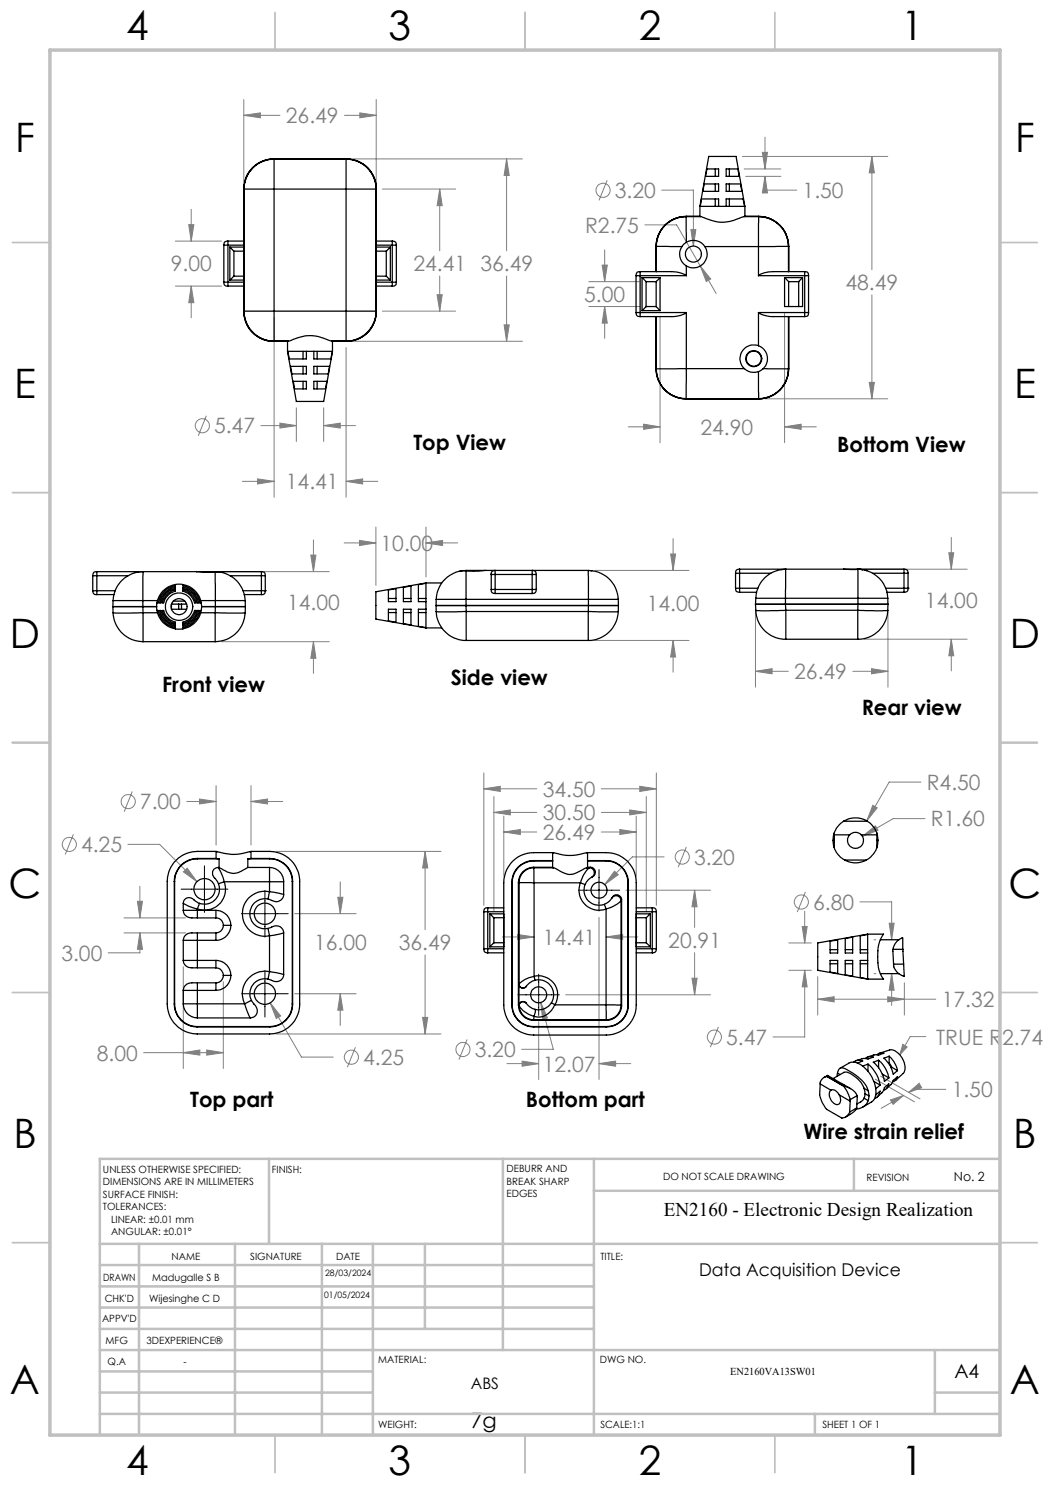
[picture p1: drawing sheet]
<svg xmlns="http://www.w3.org/2000/svg" width="210mm" height="297mm" viewBox="0 0 210 297" stroke-linecap="round" stroke-linejoin="round" font-family="sans-serif">
<g fill="none" stroke="#808080" stroke-width=".2">
<path d="M48.8 19.9v16.6M75.2 19.9v16.6M48.8 23.1h7.2M48.8 23.1l3.3-.5v1zM68.9 23.1h6.3M70.5 31.8h34M72 22.6l3.2 .5-3.2 .5zM76.5 37.8h14.6M87.9 37.8v12.4M87.9 37.8l.5 3.3h-1zM101.3 31.8v18.4M101.3 31.8l.5 3.3h-1z"/>
<path d="M121.4 36.1l-1.6 4M132.3 38h6.4v11.2M148.5 31.3h29.1M148.8 33.8h7.4M149.1 35.3h7.1M152.5 30.5h1l-.5 3.3zM153 35.3v2.7h6.3M153 27.4v6.4M153 35.3l.5 3.3h-1zM174.4 31.3v22.6M174.4 31.3l.5 3.3h-1.1zM35.1 48.2h9.2"/>
<path d="M35.1 57.2h9.2M37.7 44.9h1.1l-.6 3.3zM38.2 41.9v6.3M38.2 57.2v6.4M38.2 57.2l.6 3.3h-1.1zM87.4 58.9h1l-.5 3.3zM87.9 55.2v7M101.3 55.2v13.1M117.8 56.3h10.2M120.4 53h1.1l-.6 3.3zM120.9 50v6.3M129 45h6.3l7.9 13.7"/>
<path d="M138.2 45.9h1l-.5 3.3zM140.1 53.2l2 2.6-.8 .5zM174.4 59v20.8M54.8 63.5v35.9M69.2 69.5v29.9M70.5 68.3h34M76.5 62.2h14.6M100.8 65h1l-.5 3.3zM117.8 61.3h10.2M120.9 61.3v6.4M120.9 61.3l.6 3.3h-1.1zM132 63.4v25.1"/>
<path d="M153 79.8h24.6M156.9 62.6v25.9M173.8 76.5h1.1l-.5 3.3zM41.3 83.1l-1.6 4.1M48.5 96.3h6.3M51.5 95.8l3.3 .5-3.3 .5zM52.2 85.1h7.1M56 84.6l3.3 .5-3.3 .5zM59.3 81.6v6.7M64.7 81.6v6.7M64.7 85.1h6.4M64.7 85.1l3.4-.5v1z"/>
<path d="M69.2 96.3h6.4M69.2 96.3l3.3-.5v1zM125.7 85.4h6.3M128.7 84.8l3.3 .6-3.3 .5zM156.9 85.4h6.4M156.9 85.4l3.3-.6v1.1zM40.6 114.3h25.3M62.2 111h1l-.5 3.3zM62.7 108v6.3M68.8 108.6h6.4M71.9 108.1l3.3 .5-3.3 .5zM75.2 105.4v11.7"/>
<path d="M85.2 105.4v10M85.2 108.6h6.3M85.2 108.6l3.3-.5v1zM118.9 114.1h18.9M134.1 110.8h1l-.5 3.3zM134.6 107.7v6.4M170 113.8h23.4M189.8 110.6h.9l-.4 3.2zM190.3 107.5v6.3M44.3 128.3h21.6M62.7 128.3v6.4M62.7 128.3l.5 3.4h-1z"/>
<path d="M118.9 128.1h18.9M134.6 128.1v6.3M134.6 128.1l.5 3.3h-1zM151.1 122.1v15.3M151.1 134.3h6.6M151.1 134.3l3.3-.6v1.1zM170.6 134.3h7M172.8 127.8h20.6M174.3 133.7l3.3 .6-3.3 .5zM177.6 122.1v15.3M190.3 127.8v6.4M190.3 127.8l.4 3.4h-.9z"/>
<path d="M26.5 158.3l-1.7 4M39.9 159.8l3.3 .5-3.3 .5zM43.2 157.1v11.9M50.2 157.1v11.9M96.8 154.6v26.5M96.8 157.8h10.6M96.8 157.8l3.2-.5v1zM98.8 159.3v23M120.3 157.8h11M128 157.3l3.3 .5-3.3 .5zM129.3 159.3v23M131.3 154.6v26.5"/>
<path d="M184.2 156.4h-6.4l-4.4 7.8M14.7 166.9l-1.6 4M25.6 168.9h6.3l7.5 7.5M28 177.2v6.4M37.4 160.3h5.8M37.4 173.6l2 2.8-2.7-2zM50.2 160.3h6.4M50.2 160.3l3.3-.5v1zM55.2 170.3h33M67.6 179.5h1l-.5 3.2zM68.1 176.4v6.3M85 170.3v15.6"/>
<path d="M85 170.3l.5 3.3h-1zM98.8 162.5h8.6M98.8 162.5l3.3-.5v1zM100.8 163.2v12.1M100.8 166.4h6.6M100.8 166.4l3.3-.5v1zM120.3 162.5h9M120.3 166.4h6.9M122.9 174.2l.7 .7-2.7 2zM124 165.9l3.2 .5-3.2 .5zM125.2 178h16.9M125.9 162l3.4 .5-3.4 .5z"/>
<path d="M127.2 163.2v12.1M132.8 171.4h-6.3l-5.6 5.5M137.3 169.4l-1.7 4M138.9 178v7.5M138.9 178l.5 3.4h-1zM161.1 178.4l-1.6 4M172.5 167.3l2.6-2.1 .5 .8zM174.6 161.1l.8 .5-2 2.6zM185 163.7h-6.4l-6.1 3.6M24.8 183.6h12.3M24.8 186.6h12.3M27.5 180.3h1l-.5 3.3z"/>
<path d="M28 186.6v4h-6.4M28 186.6l.5 3.3h-1zM36.7 193.4v20.3M44.7 196.4v17.3M58.9 182.7h12.3M58.9 198.8h12.3M68.1 198.8v6.3M68.1 198.8l.5 3.2h-1zM85 191v15.8M100.5 187.4h6.3M103.5 186.9l3.3 .5-3.3 .5zM113.1 199h29"/>
<path d="M119.8 183.5v32.4M121.2 187.4h6.4M121.2 187.4l3.3-.5v1zM138.4 195.6h1l-.5 3.4zM138.9 190.5v8.5M157.8 188.6h4.5M157.8 194.1h4.5M160.4 185.3h1l-.5 3.3zM160.9 194.1v13.3h-6.3M160.9 182.2v6.4M160.9 194.1l.5 3.3h-1zM163.5 199.8l3.3-.4v1z"/>
<path d="M163.5 195.3v7.7M163.5 199.8h23.6M172 180.4h6.3v7.6M174.8 188h.4M174.8 194.7h.4M177.6 199.4l3.3 .4-3.3 .6zM177.8 184.6h1l-.5 3.4zM178.3 194.7v6.4M178.3 194.7l.5 3.3h-1zM180.9 196.6v6.4M28.7 210.5h16M36.7 210.5l3.3-.5v1z"/>
<path d="M41.3 210l3.4 .5-3.4 .5zM54 200.6l6.3 10.8h6.3M54 200.6l2.1 2.6-.9 .5zM55.2 206.8h33M71.1 209.4l-1.6 4.1M84.5 203.5h1l-.5 3.3zM93.4 207.9l-1.6 4M101.4 212.7h6.3M104.4 212.2l3.3 .5-3.3 .6zM107.7 204.4v11.5M108.2 200.5l2.5 9.4h-6.4M108.2 200.5l1.3 3.1-1 .2z"/>
<path d="M119.8 212.7h6.4M119.8 212.7l3.3-.5v1.1zM143.7 205.4l-1.6 4M175 215.8l7.9 4.6M176.1 215.2l7.9 4.6M178.1 220l2.6-.9-2.1 1.8zM180.6 208.9l.8 .5-1.4 1.6zM180.7 219.1l-4.5 2.6M181.8 218.5l2-1.8 .5 .9zM185.2 207.3h-3.2l-2 3.7M189.2 217.9h-6.4l-1 .6"/>
<circle cx="120.6" cy="38.1" r="1.41"/>
<circle cx="40.5" cy="85.2" r="1.42"/>
<circle cx="13.9" cy="168.9" r="1.41"/>
<circle cx="25.6" cy="160.3" r="1.42"/>
<circle cx="136.5" cy="171.4" r="1.41"/>
<circle cx="160.3" cy="180.4" r="1.42"/>
<circle cx="70.3" cy="211.4" r="1.42"/>
<circle cx="92.6" cy="209.9" r="1.42"/>
<circle cx="142.9" cy="207.4" r="1.42"/>
</g>
<path d="M36.2 177.8h9.4M40.9 173.2v9.3M53 178.1v9.3M115.7 178h8.2M119.8 173.9v8.3M48.3 182.7h9.3M48.3 198.8h9.3M53 194.1v9.3M103.6 199h8.3M107.7 194.8v8.3" fill="none" stroke="#000" stroke-width=".2"/>
<g fill="none" stroke="#c0c0c0" stroke-width=".35">
<path d="M55 2.5v7.5M105 2.5v7.5M155 2.5v7.5M2.5 48.5h7.5M200 48.5h7.5M2.5 98.5h7.5M200 98.5h7.5M2.5 148.5h7.5M200 148.5h7.5M2.5 198.5h7.5M200 198.5h7.5M2.5 248.5h7.5"/>
<path d="M200 248.5h7.5M55 287v7.5M105 287v7.5M155 287v7.5"/>
</g>
<g fill="none" stroke="#c0c0c0" stroke-width=".5">
<path d="M53.8 231.8v17M100.6 231.8v38.2M118.8 231.8v55.2M118.8 238.2h81.2M170.8 231.8v6.4M200 231.8h-180v55.2M20 248.8h180M20 257.3h98.8M20 253h98.8M27.8 248.8v38.2M47 248.8v38.2M64.4 248.8v38.2"/>
<path d="M74.6 248.8v38.2M85 248.8v17M20 265.8h98.8M20 261.5h98.8M20 278.5h54.6M20 274.3h54.6M20 270h180M187 278.5h13M187 270v12.8M20 282.8h180M163 282.8v4.2"/>
</g>
<path d="M10 10h190v277h-190z" fill="none" stroke="#c0c0c0" stroke-width=".7"/>
<path d="M101.3 31.8l.5 3.3h-1zM100.8 65h1l-.5 3.3zM48.8 23.1l3.3-.5v1zM72 22.6l3.2 .5-3.2 .5zM37.7 44.9h1.1l-.6 3.3zM38.2 57.2l.6 3.3h-1.1zM87.9 37.8l.5 3.3h-1zM87.4 58.9h1l-.5 3.3zM51.5 95.8l3.3 .5-3.3 .5zM69.2 96.3l3.3-.5v1zM56 84.6l3.3 .5-3.3 .5zM64.7 85.1l3.4-.5v1zM138.2 45.9l.5 3.3 .5-3.3zM140.1 53.2l1.2 3.1 .8-.5zM174.4 31.3l.5 3.3h-1.1zM173.8 76.5h1.1l-.5 3.3zM128.7 84.8l3.3 .6-3.3 .5zM156.9 85.4l3.3-.6v1.1zM152.5 30.5h1l-.5 3.3zM153 35.3l.5 3.3h-1zM120.4 53h1.1l-.6 3.3zM120.9 61.3l.6 3.3h-1.1zM37.4 173.6l-.7 .8 2.7 2zM54 200.6l1.2 3.1 .9-.5zM27.5 180.3h1l-.5 3.3zM28 186.6l.5 3.3h-1zM36.7 210.5l3.3-.5v1zM41.3 210l3.4 .5-3.4 .5zM39.9 159.8l3.3 .5-3.3 .5zM50.2 160.3l3.3-.5v1zM85 170.3l.5 3.3h-1zM84.5 203.5h1l-.5 3.3zM67.6 179.5h1l-.5 3.2zM68.1 198.8l.5 3.2h-1zM62.2 111h1l-.5 3.3zM62.7 128.3l.5 3.4h-1zM134.1 110.8h1l-.5 3.3zM134.6 128.1l.5 3.3h-1zM71.9 108.1l3.3 .5-3.3 .5zM85.2 108.6l3.3-.5v1zM151.1 134.3l3.3-.6v1.1zM174.3 133.7l3.3 .6-3.3 .5zM189.8 110.6h.9l-.4 3.2zM190.3 127.8l.4 3.4h-.9zM96.8 157.8l3.2-.5v1zM128 157.3l3.3 .5-3.3 .5zM98.8 162.5l3.3-.5v1zM125.9 162l3.4 .5-3.4 .5zM100.8 166.4l3.3-.5v1zM124 165.9l3.2 .5-3.2 .5zM108.2 200.5l.3 3.3 1-.2zM122.9 174.2l-2 2.7 2.7-2zM103.5 186.9l3.3 .5-3.3 .5zM121.2 187.4l3.3-.5v1zM138.9 178l.5 3.4h-1zM138.4 195.6h1l-.5 3.4zM104.4 212.2l3.3 .5-3.3 .6zM119.8 212.7l3.3-.5v1.1zM177.8 184.6h1l-.5 3.4zM178.3 194.7l.5 3.3h-1zM160.4 185.3h1l-.5 3.3zM160.9 194.1l.5 3.3h-1zM163.5 199.8l3.3-.4v1zM177.6 199.4l3.3 .4-3.3 .6zM174.6 161.1l-1.2 3.1 2-2.6zM172.5 167.3l3.1-1.3-.5-.8zM180.6 208.9l-.6 2.1 1.4-1.6zM181.8 218.5l2-1.8 .5 .9zM178.1 220l2.6-.9-2.1 1.8z" fill="#808080"/>
<g fill="none" stroke="#000" stroke-width=".25">
<path d="M48.8 37.8v24.5M48.8 37.8h.1M48.8 37.8h6M48.8 37.8v24.4M54.8 31.8a6 6 0 0 0-6 6M54.8 31.8h14.5M54.8 31.8h.1M54.8 31.8v6M54.8 37.8h14.4M54.8 37.8v24.4M69.2 37.8h6M69.2 31.8v6"/>
<path d="M69.2 31.8a6 6 0 0 1 6 6M69.2 37.8v24.4M69.3 31.8a6 6 0 0 1 5.9 6M69.3 31.8h-.1M75.2 37.8v24.4M75.2 37.8v24.5M75.2 37.8h.1M140.8 36.8h2.9v1.5h-3.1zM141.4 33.8h2.3v1.5h-2.6zM143.1 33.8v1.5M143.1 36.8v1.5M143.1 39.8v1.5"/>
<path d="M145.2 36.8h2.9l.3 1.5h-3.2zM145.2 33.8h2.4l.2 1.5h-2.6zM145.9 33.8v1.5M145.9 36.8v1.5M145.9 39.8v1.5M44.8 56.4h.8M44.8 49h.8M44.8 56.4l.1 .6 .7 .2M44.8 49v7.4M45.6 56.4v.8M45.6 48.2v.8M45.6 48.2l-.7 .2-.1 .6"/>
<path d="M45.6 57.2h3.2M45.6 49v7.4M45.6 48.2h3.2M45.6 56.4h3.2M45.6 49h3.2M46 49.4l.8 .8M46 56h2.8M46 49.4v6.6M46 49.4h2.8M46.8 55.2l-.8 .8M46.8 55.2h2M46.8 50.2v5"/>
<path d="M46.8 50.2h2M75.2 57.2h3.3M75.2 48.2h3.3M75.2 56h2.9M75.2 55.2h2.1M75.2 49.4h2.9M75.2 50.2h2.1M75.2 56.4h3.3M75.2 49h3.3M77.3 55.2l.8 .8M77.3 50.2v5M78.1 49.4l-.8 .8"/>
<path d="M78.1 49.4v6.6M78.5 56.4h.8M78.5 49h.8M78.5 56.4v.8M78.5 48.2v.8M78.5 48.2l.6 .2 .2 .6M78.5 49v7.4M79.3 56.4l-.2 .6-.6 .2M79.3 49v7.4M127.2 55.1h.8M127.2 55.1v7.4M128 54.3h6.3a4.9 4.9 0 0 1 3 .8"/>
<path d="M128 54.3l-.6 .2-.2 .6M128 54.3v.8M128 55.1h9.3M128 55.1v7.4M128.4 55.5l.8 .8M128.4 55.5h3.6M128.4 55.5v6.6M129.2 56.3h2M129.2 56.3v5M131.2 49.3v5M131.2 56.3v5M131.2 49.3h.1"/>
<path d="M131.3 49.3h5.1M132 55.5l-.8 .8M132 55.5v6.6M136.4 49.3a2.77 2.77 0 0 0 .9 3.9M137.2 43.3l.1 5.2M137.2 43.3a6 6 0 0 0-5.9 6M137.2 43.3a6 6 0 0 0-6 6M137.2 43.3h.1M137.2 43.3h2.9M137.3 48.5a2.76 2.76 0 0 1 3.7 .8M137.3 48.5l-.9 .8M137.3 53.2v1.9"/>
<path d="M140 41.3v2h.1M140 41.3h.1M140 41.3l1.7-10h5.5l1.8 10M140.1 41.3h3.6M140.1 41.3l.2-1.5h3.4v1.5M140.1 43.3l.4 .2a8.1 8.1 0 0 0 7.7 0l.6-.2M141 49.3a2.75 2.75 0 0 1-.3 3.4 2.75 2.75 0 0 1-3.4 .5M141 49.3h10.7M143.7 41.3h1.5M145.2 41.3h3.7M145.2 41.3v-1.5h3.4l.3 1.5M148.8 43.3h2.9"/>
<path d="M148.9 41.3h.1M149 41.3v2h-.2M151.7 55.1h9.2M151.7 49.3v5.8M151.7 43.3v6M151.7 43.3a6 6 0 0 1 6 6M151.7 43.3h.1M156.9 55.5l.8 .8M156.9 55.5h3.6M156.9 55.5v5.8h3.6v-5.8M157.7 49.3h-6M157.7 49.3h.1"/>
<path d="M157.7 49.3v5M157.7 56.3h2M157.7 56.3v5M159.7 56.3v5M160.5 55.5l-.8 .8M160.9 55.1h.8M160.9 54.3v.8M160.9 54.3h-6.2a4.7 4.7 0 0 0-3 .8M160.9 54.3l.6 .2 .2 .6M160.9 55.1v7.4M161.7 55.1v7.4M48.8 62.3a6 6 0 0 0 6 6"/>
<path d="M48.8 62.2a6 6 0 0 0 6 6M48.8 62.2h6M48.8 62.2v.1M54.8 68.3h2.7M54.8 62.2v6M54.8 62.2h14.4M54.8 68.2v.1M54.8 68.2h2.9M57.5 70.3h.1M57.5 70.3l1.8 10h5.4l1.8-10M57.5 68.3v2M57.6 70.3l.3 1.5h3.4v-1.5"/>
<path d="M57.6 70.3h3.7M57.7 68.2l-.2 .1M57.7 68.2h.2a8.5 8.5 0 0 1 8.3 0h.2M58.1 73.3h3.2v1.5h-2.9zM58.7 76.3h2.6v1.5h-2.4zM60.6 70.3v1.5M60.6 73.3v1.5M60.6 76.3v1.5M61.3 70.3h1.5M62.8 70.3v1.5h3.4l.3-1.5M62.8 76.3h2.6l-.3 1.5h-2.3zM62.8 73.3h3.1l-.2 1.5h-2.9z"/>
<path d="M62.8 70.3h3.7M63.4 70.3v1.5M63.4 73.3v1.5M63.4 76.3v1.5M66.4 68.2l.1 .1M66.4 68.2h2.8M66.5 70.3h.1M66.5 68.3v2M66.5 68.3h2.8M69.2 62.2v6M69.2 62.2h6M69.2 68.2l.1 .1"/>
<path d="M75.2 62.2a6 6 0 0 1-6 6M75.2 62.2v.1M75.2 62.3a6 6 0 0 1-5.9 6M75.2 62.3a5.9 5.9 0 0 1-5.9 6M127.2 62.5h.8M127.2 62.5l.2 .6 .6 .2M128 62.5v.8M128 62.5h9.3M128.4 62.1h3.6M129.2 61.3l-.8 .8M129.2 61.3h2M131.2 61.3l.8 .8"/>
<path d="M131.2 73.8a6 6 0 0 0 6 6M131.2 63.3v10.5M131.2 73.8h.1M131.3 73.8a5.9 5.9 0 0 0 5.9 5.9M137.2 79.7v.1M137.2 79.7h14.5M137.2 79.8h14.5M137.3 62.5l-.4 .3a5.6 5.6 0 0 1-2.6 .5h-6.3M137.3 73.7l-6 .1M137.3 73.7l-.1 6M137.3 62.5v11.2M137.3 73.7h11.6"/>
<path d="M148.9 73.7a2.69 2.69 0 0 0 2.8 .6M151.7 62.5v.1a5.3 5.3 0 0 0 3 .7h6.2M151.7 69.1a2.77 2.77 0 0 1 .9 4.6M151.7 69.1a2.75 2.75 0 0 0-3.3 1.2 2.75 2.75 0 0 0 .5 3.4M151.7 74.3v5.4M151.7 62.5h9.2M151.7 62.5v6.6M151.7 79.7v.1M152.6 73.7l5.1 .1M152.6 73.7l-.9 .6M157.7 73.8a6 6 0 0 1-6 5.9M157.7 73.8h.1"/>
<path d="M157.7 63.3v10.5M157.7 73.8a6 6 0 0 1-6 6M160.9 62.5v.8M160.9 62.5h.8M161.7 62.5l-.1 .5-.2 .2-.5 .1M18.6 118.1h.8M18.6 115.1h.8M18.6 118.1l.1 .6 .7 .2M18.6 115.1v3M19.4 114.3v.8M19.4 118.1v.8M19.4 114.3l-.7 .2-.1 .6"/>
<path d="M19.4 114.3h19.9M19.4 115.1v3M19.4 115.1h6.2M19.4 118.1h3.6M19.4 118.9h3.4M33.2 118.4l1.4-.9 .5-.1v.3a3.7 3.7 0 0 0-2.9 2.9h-.3l.3-.8zM33.4 118.9l1.3-.8 .4-.1v.2a3.2 3.2 0 0 0-2.4 2.4h-.2l.2-.8zM35.1 116.9h1.5M35.1 116.9v.3a4.3 4.3 0 0 0-3.5 3.4h-.2M35.1 116.9a4.4 4.4 0 0 0-3.7 3.7M36.6 116.9v.3a4.3 4.3 0 0 1 3.4 3.4h.3M36.6 117.4a4.1 4.1 0 0 1 3.1 3.2h-.3a3.6 3.6 0 0 0-2.8-2.9z"/>
<path d="M36.6 118a3.7 3.7 0 0 1 2.6 2.6h-.3a3.2 3.2 0 0 0-2.3-2.4zM36.6 116.9a4.5 4.5 0 0 1 3.7 3.7M39.3 114.3l1.9 .2 1.8-.1M39.3 114.3h3.7M43 114.4l.1 5.7M43 114.4h.9M43 114.3l.9 .1M43 114.3h9.3M43.9 114.4a6 6 0 0 1 5.1 5.7M44 114.4l.3 .1M46 115.1h6.3M48.6 118.1h3.7"/>
<path d="M48.9 118.9h3.4M52.3 115.1h.8M52.3 118.1v.8M52.3 114.3l.6 .2 .2 .6M52.3 114.3v.8M52.3 118.1h.8M52.3 115.1v3M53.1 118.1h.1M53.1 115.1l-.1 3.5-.4 .3h-.3M77.7 118l1.5-.3v2.6h-1.5zM77.7 119.7h1.5M80.7 117.5l1.5-.3v3.1h-1.5z"/>
<path d="M80.7 119.7h1.5M83.7 119.7h1.5M85.2 116.6v.1M85.2 116.7v3.6M85.2 116.7l-1.5 .2v3.4h1.5M85.2 116.6l-10 1.8v5.4l10 1.8M85.2 116.6h3.1M87.2 119.9h6M87.2 119.9v1.2M92.4 114.2a5.9 5.9 0 0 0-5.2 5.7M92.4 114.2h.8M92.4 114.2h-.4"/>
<path d="M93.2 119.9v1.2M93.2 119.9h24.5M93.2 114.2v5.7M97.1 114.1l-2.4 .2-1.5-.1M97.1 114.1l-4.7 .1M97.1 114.1h20.6M98.2 114.9h.1M98.2 117.9h.8M98.2 114.8a.54 .54 0 0 1 .2-.6 .54 .54 0 0 1 .6 0v.7M98.2 117.9l.2 .6 .6 .2M98.2 114.9h.8M98.2 114.8v3.1"/>
<path d="M99 117.9v.8M99 118.7h7.4M99 117.9h7.4M99 114.9v3M99 114.9h7.4M106.4 117.9v.8M106.4 114.9v-.8l.7 .2 .1 .6M106.4 114.9h.8M106.4 117.9h.8M106.4 114.9v3M107.2 117.9l-.1 .6-.7 .2M107.2 114.9v3"/>
<path d="M117.7 114.1v5.8M117.7 114.1a6 6 0 0 1 5.9 5.8M117.7 119.9h5.9M117.7 119.9v1.2M118.1 114.1l.3 .1M123.6 119.9l.1 1.2M147.1 114.6h.8M147.1 117.6h.8M147.1 117.6l.2 .7 .6 .2M147.1 114.6v3M147.9 117.6v.9M147.9 113.8v.8"/>
<path d="M147.9 113.8l-.6 .2-.2 .6M147.9 113.8h20.8M147.9 118.5h3.4M147.9 117.6h3.7M147.9 114.6h6.3M147.9 114.6v3M151.2 119.7h5.9M151.2 119.7a6 6 0 0 1 6-5.9l-.1 5.9M151.2 119.7l-.1 1.2M156.2 113.9h.2M157.1 119.7v1.2M157.1 119.7h14.5"/>
<path d="M168.7 113.8l2.9 .1M168.7 113.8h2.9M171.6 113.9v5.8M171.6 113.9h.9M171.6 113.8l.9 .1M171.6 113.8h9.2M171.6 119.7h6M171.6 119.7v1.2M172.5 113.9a6 6 0 0 1 5.1 5.8M173 114l.4 .2M174.6 114.6h6.2M177.1 117.6h3.7"/>
<path d="M177.4 118.5h3.4M177.6 119.7v1.2M180.8 114.6h.8M180.8 113.8v.8M180.8 117.6v.9M180.8 113.8l.6 .2 .2 .6M180.8 117.6h.8M180.8 114.6v3M181.6 117.6h.1M181.6 114.6v3.4l-.2 .3-.6 .2M22.6 121.3h6M22.6 121.3v1.3"/>
<path d="M22.6 120.1h6M22.6 120.1a6 6 0 0 1 6-5.7v5.7M22.6 122.6h6M22.6 122.6a6 6 0 0 0 6 5.7M22.6 120.1v1.2M28.6 120.1v1.2M28.6 121.3h2.7M28.6 121.3v1.3M28.6 120.1h2.9M28.6 122.6v5.7M28.6 128.3h14.4M28.6 122.6h2.9"/>
<path d="M31.4 122.1h.2a4.3 4.3 0 0 0 3.5 3.4v.3M31.4 120.6v1.5M31.4 122.1a4.4 4.4 0 0 0 3.7 3.7M31.9 122.1h.3a3.7 3.7 0 0 0 2.9 2.9v.2a4 4 0 0 1-3.2-3.1zM32.5 122.1h.2a3.2 3.2 0 0 0 2.4 2.3v.3a3.5 3.5 0 0 1-2.6-2.6zM34.3 120.8h3M34.3 120.9v.9M34.3 121.8h3M34.6 120.2h2.4M35.1 125.8h1.5M35.7 120.8v1M36.3 120.8v1"/>
<path d="M36.6 125a3.6 3.6 0 0 0 2.8-2.9h.3a4 4 0 0 1-3.1 3.1zM36.6 124.4a3.2 3.2 0 0 0 2.3-2.3h.3a3.7 3.7 0 0 1-2.6 2.6zM40.1 120.1h3M40.1 122.6h2.9M40.3 120.6v1.5M40.3 122.1h-.3a4.3 4.3 0 0 1-3.4 3.4v.3M40.3 122.1a4.5 4.5 0 0 1-3.7 3.7M40.3 121.3h2.8M43 122.6h6M43 122.6v5.7M43.1 120.1h5.9M43.1 121.3h6"/>
<path d="M43.1 120.1v1.2M43.1 121.3l-.1 1.3M49 122.6a6 6 0 0 1-6 5.7M49 120.1l.1 1.2M49.1 121.3l-.1 1.3M77.7 121.8h1.5v2.7l-1.5-.3zM77.7 122.5h1.5M80.7 121.8h1.5v3.2l-1.5-.3zM80.7 122.5h1.5M83.7 122.5h1.5M85.2 125.5v.1M85.2 121.8v3.7"/>
<path d="M85.2 120.3v1.5M85.2 121.8h-1.5v3.5l1.5 .2M85.2 125.6h3.1M87.2 121.1h6M87.2 121.1v1.2M87.2 122.3h6M87.2 122.3a6 6 0 0 0 6 5.8M93.2 121.1h24.5M93.2 121.1v1.2M93.2 122.3v5.8M93.2 122.3h24.5M93.2 128.1h24.5"/>
<path d="M117.7 122.3h5.9M117.7 122.3v5.8M117.7 121.1h6M117.7 121.1v1.2M123.6 122.3a6 6 0 0 1-5.9 5.8M123.7 121.1l-.1 1.2M151.1 120.9h6M151.1 120.9l.1 1.2M151.2 122.1l1 .1 5-.1M151.2 122.1a5.9 5.9 0 0 0 6 5.7M157.1 120.9h14.5M157.1 120.9l.1 1.2"/>
<path d="M157.2 122.1v5.7M157.2 122.1h14.4M157.2 127.8h14.4M171.6 122.1l3.4 .1 2.6-.1M171.6 122.1v5.7M171.6 120.9h6M171.6 120.9v1.2M177.6 122.1a6 6 0 0 1-6 5.7M177.6 120.9v1.2M34.9 176.3h.1M34.9 176.3v24.5M39.4 171.8a4.5 4.5 0 0 0-4.5 4.5"/>
<path d="M39.4 171.7a4.6 4.6 0 0 0-4.5 4.6M39.4 171.7v.1M39.4 171.7h3.8M39.4 171.8h4.4M43.2 170.3h-3.8a6.1 6.1 0 0 0-6 6v24.5a6.1 6.1 0 0 0 6 6h14.5a6 6 0 0 0 6-6v-24.5a6 6 0 0 0-6-6h-3.7M43.2 171.7l.6 .1M43.2 170.3a10.4 10.4 0 0 0 7 0M43.2 170.3v1.4M43.6 173.5l.8 1.5 .4 1.4M43.6 173.5a1.19 1.19 0 0 0-1.1 .9 1.19 1.19 0 0 0 .5 1.3 3 3 0 0 1-.1 4.3 3 3 0 0 1-4.3-.2 1.16 1.16 0 0 0-1.3-.2 1.16 1.16 0 0 0-.6 1.1M43.6 173.5h.2M43.8 173.5l.3 .1a3.9 3.9 0 0 0 4.2 .6l1.3-.7"/>
<path d="M43.8 171.8v1.7M44.8 176.4l-1.1 .4M44.8 176.4a4.2 4.2 0 0 1-.9 4.4 4.2 4.2 0 0 1-4.4 1M44.8 176.4h9.1M49.6 171.8h4.3M49.6 171.8v1.7M49.6 173.5h4.3M50.2 171.7l-.6 .1M50.2 171.7h3.7M50.2 170.3v1.4M53.9 173.5v2.9M53.9 176.4h2.8"/>
<path d="M53.9 178.4l2.8 .5M53.9 178.4l-.3 1.4M53.9 173.5a2.83 2.83 0 0 1 2.8 2.9M53.9 178.4a4.5 4.5 0 0 0-5.4 4.4 4.5 4.5 0 0 0 5.4 4.3M53.9 176.4v2M53.9 171.8a4.5 4.5 0 0 1 4.6 4.5M53.9 171.7a4.6 4.6 0 0 1 4.6 4.6M53.9 171.7v.1M56.7 178.9a1.61 1.61 0 0 1-1 1.4 1.61 1.61 0 0 1-1.7-.4 3 3 0 0 0-4 3.2 3 3 0 0 0 4.7 2.2 1.43 1.43 0 0 1 2 1.3M56.7 176.4v2.5M58.5 176.3h.1M58.5 176.3v24.5"/>
<path d="M102.4 176.5h.1M102.4 176.5v24.5M103.7 176.5v24.5M103.7 176.5h.1M103.8 176.5l3 .1M103.8 176.5v24.7M106.8 172.2a4.3 4.3 0 0 0-4.4 4.3M106.8 173.5a3.1 3.1 0 0 0-3.1 3M106.8 173.6a2.89 2.89 0 0 0-3 2.9M106.8 172.1a4.3 4.3 0 0 0-4.4 4.4M106.8 173.6v3M106.8 172.2h3.7"/>
<path d="M106.8 173.5h3.7M106.8 172.1v.1M106.8 173.5v.1M106.8 173.6h3.9M106.8 172.1h3.7M106.8 176.6h9.3M106.8 176.6v18.7M110.5 170.5v3l.2 .1M110.5 170.5h-3.7a6 6 0 0 0-6 6v24.5a6 6 0 0 0 6 6h14.4a6 6 0 0 0 6-6v-24.5a5.9 5.9 0 0 0-6-6h-3.7M110.5 170.5a11 11 0 0 0 7 0M110.7 173.6h.2a5.5 5.5 0 0 0 3.7 1.2l2.7-1.2M116.1 176.6l.9 .3"/>
<path d="M116.1 176.6a4 4 0 0 0 .9 4.2 4 4 0 0 0 4.2 1M117.3 173.6h.6M117.5 170.5v3l-.2 .1M117.5 172.2h3.7M117.5 173.5h.6M117.5 172.1h3.7M117.9 173.6a.99 .99 0 0 1 1 .7 .99 .99 0 0 1-.5 1.1M117.9 173.6a5.2 5.2 0 0 0-1.8 3M118.1 173.5a1.03 1.03 0 0 1 1 .9 1.03 1.03 0 0 1-.9 1.1 3 3 0 0 0-.3 4.8 3 3 0 0 0 4.7-1 1 1 0 0 1 1.1-.3 1 1 0 0 1 .6 .9M118.1 173.5l-.2 .1M121.2 172.2a4.3 4.3 0 0 1 4.4 4.3M121.2 172.1a4.4 4.4 0 0 1 4.5 4.4"/>
<path d="M121.2 172.1v.1M122.4 179.6a.99 .99 0 0 1 1.1-.4 .99 .99 0 0 1 .7 1M124.3 179.9l-.1 .3M124.3 179.9v21.1M125.6 176.5v24.5M125.6 176.5h.1M125.7 176.5v24.5M166.6 168.1l.2 1.2M166.6 168.1h.3M166.8 166.9l-.2 1.2M166.8 169.3l.1 .2M166.8 166.9h.1"/>
<path d="M166.8 169.3h.1M166.9 169.5l.3 .8 .5 .7 1.2 1M166.9 166.6l-.1 .3M166.9 166.6v2.9M166.9 167h3M168.7 164.2a4.5 4.5 0 0 1 4.8 0M168.9 172a4.3 4.3 0 0 0 4.3 0M168.9 172h4.3M169.9 167a1.61 1.61 0 0 0 .1 2.2 1.61 1.61 0 0 0 2.2 0 1.61 1.61 0 0 0 .1-2.2M169.9 167a1.62 1.62 0 0 1 2.4 0M172.3 167h3.1M173.5 164.2h-4.8l-.6 .5a3.9 3.9 0 0 0-1.2 1.9"/>
<path d="M173.5 164.2l1.4 1.4 .5 1M175.4 169.5l-.9 1.5-1.3 1M175.4 166.6v2.9M175.4 166.6v.3M175.4 168.1h.2M175.4 166.9h.1M175.4 169.3h.1M175.4 169.3v.2M175.4 166.9l.2 1.2M175.6 168.1l-.2 1.2M36.7 180.7l1.3 .7 1.5 .4M36.7 182.1h2.8"/>
<path d="M36.7 192.1a1.55 1.55 0 0 0 1.7 1.5h4.8M36.7 182.1a1.55 1.55 0 0 0 1.7 1.5h4.8M36.7 192.1h2.8M36.7 188.1h2.8M36.7 198.1h2.8M36.7 180.7v1.4M36.7 188.1v4M36.7 198.1v2.7M39.5 182.1v1.5M39.5 196.6v1.5M39.5 186.6v1.5M39.5 192.1v1.5"/>
<path d="M39.5 181.8v.3M39.5 188.1v4M39.5 198.1v2.7M39.5 182.1h3.7M39.5 198.1h3.7M39.5 192.1h3.7M39.5 188.1h3.7M39.9 180.7l-.4 1.1M43.2 186.6h-4.8a1.58 1.58 0 0 0-1.7 1.5M43.2 193.6a1.51 1.51 0 0 1 1.5 1.5M43.2 196.6h-4.8a1.64 1.64 0 0 0-1.7 1.5M43.2 183.6a1.45 1.45 0 0 1 1.5 1.5"/>
<path d="M43.2 182.1v1.5M43.2 196.6v1.5M43.2 192.1v1.5M43.2 192.1a3.1 3.1 0 0 1 3 3M43.2 186.6v1.5M43.2 182.1a3.1 3.1 0 0 1 3 3M44.7 195.1a1.45 1.45 0 0 1-1.5 1.5M44.7 185.1a1.51 1.51 0 0 1-1.5 1.5M44.7 195.1h1.5M44.7 185.1h1.5M46.2 195.1a3 3 0 0 1-3 3M46.2 185.1a3 3 0 0 1-3 3"/>
<path d="M53.6 185.7l.3 1.4M53.9 194.3l2.8 .6M53.9 194.3l-.3 1.5M53.9 194.3a4.5 4.5 0 0 0-4.5 1.7 4.5 4.5 0 0 0-.5 4.8M53.9 187.1v7.2M56.7 194.9a1.61 1.61 0 0 1-1 1.4 1.61 1.61 0 0 1-1.7-.3 3 3 0 0 0-3.6 1.3 3 3 0 0 0 .7 3.8 1.46 1.46 0 0 1 .3 1.6 1.46 1.46 0 0 1-1.3 .9M56.7 186.6l-2.8 .5M56.7 186.6v8.3M96.8 182.3h.7M96.8 189.8h.7M96.8 189.8l.1 .6 .6 .2M96.8 182.3v7.5"/>
<path d="M97.5 189.8v.8M97.5 181.6v.7M97.5 181.6l-.6 .1-.1 .6M97.5 182.3v7.5M97.5 190.6h3.3M97.5 181.6h3.3M97.5 189.8h3.3M97.5 182.3h3.3M98 182.8l.8 .7M98 182.8h2.8M98 182.8v6.6M98 189.4h2.8"/>
<path d="M98.8 188.6l-.8 .8M98.8 183.5v5.1M98.8 188.6h2M98.8 183.5h2M103.8 196.8a.76 .76 0 0 0 .5 .8 .76 .76 0 0 0 .9-.3M103.8 196.8a.8 .8 0 0 0 .6 .8 .8 .8 0 0 0 .9-.3M105.2 197.3a3 3 0 0 1 4.5-.6 3 3 0 0 1 0 4.5 3 3 0 0 1-4.4-.5M106.8 195.3a4.9 4.9 0 0 0-3 1.5M106.8 195.3l.2 .8M106.8 195.3a3.8 3.8 0 0 1 4 1.4 3.8 3.8 0 0 1 .1 4.3M120.9 180.9l.3 .9M121.2 181.8v19.2"/>
<path d="M124.2 180.2h-.1a5.3 5.3 0 0 1-2.9 1.6M124.2 180.2v20.8M127.2 190.6h3.3M127.2 181.6h3.3M127.2 182.8h2.9M127.2 189.4h2.9M127.2 188.6h2.1M127.2 183.5h2.1M127.2 189.8h3.3M127.2 182.3h3.3M129.3 188.6l.8 .8M129.3 183.5v5.1"/>
<path d="M130.1 182.8l-.8 .7M130.1 182.8v6.6M130.5 189.8v.8M130.5 181.6v.7M130.5 182.3h.8M130.5 189.8h.8M130.5 181.6l.6 .1 .2 .6M130.5 182.3v7.5M131.3 189.8l-.2 .6-.6 .2M131.3 182.3v7.5M166 192.1h1.5v2.6l-1.5-.3zM166 188.2l1.5-.2v2.6h-1.5z"/>
<path d="M166 192.8h1.5M166 189.9h1.5M169.1 192.1h1.4v3.1l-1.4-.2zM169.1 187.7l1.4-.3v3.2h-1.4zM169.1 192.8h1.4M169.1 189.9h1.4M172 192.8h1.5M172 189.9h1.5M173.5 186.8h3.2a7.5 7.5 0 0 0-1.1 5.5 5.6 5.6 0 0 0 1.1 3.5h-3.2M173.5 186.8v.1M173.5 195.8h.1M173.5 192.1v3.7"/>
<path d="M173.5 190.6v1.5M173.5 186.9v3.7M173.5 186.9l-1.5 .3v3.4h1.5M173.5 192.1h-1.5v3.4l1.5 .3M173.5 186.8l-10 1.8v5.5l10 1.7M176.1 188h3.7M176.1 194.7h3.7M178.6 189.9a3 3 0 0 1 1.9-2.4l.1 2.4M178.6 189.9l.1 2.9M178.6 189.9h2M178.7 192.8a2.76 2.76 0 0 0 2.2 2.5l-.2-2.5M178.7 192.8h2"/>
<path d="M180.6 189.9l.1 2.9M34.9 200.8a4.6 4.6 0 0 0 4.5 4.6M34.9 200.8h.1M34.9 200.8a4.5 4.5 0 0 0 4.5 4.5M36.7 200.8a2.89 2.89 0 0 0 2.8 2.8M36.7 200.8h2.8M39.4 205.3v.1M39.4 205.3h14.5M39.4 205.4h14.5M39.5 200.8v2.8M39.5 200.8h9.4M39.5 203.6h10.6"/>
<path d="M48.9 200.8l1.2 2.8M50.3 200.1l-1.4 .7M53.9 205.3v.1M58.5 200.8a4.5 4.5 0 0 1-4.6 4.5M58.5 200.8h.1M58.5 200.8a4.6 4.6 0 0 1-4.6 4.6M102.4 201a4.3 4.3 0 0 0 4.4 4.4M102.4 201h.1M102.4 201a4.3 4.3 0 0 0 4.4 4.3M103.7 201a3.1 3.1 0 0 0 3.1 3.1M103.7 201h.1M103.8 201.2h.1"/>
<path d="M103.8 201.2a2.96 2.96 0 0 0 3 2.8M103.8 201.2l.1 .1a4.7 4.7 0 0 0 2.9 2M105.3 200.7a.81 .81 0 0 0-1-.3 .81 .81 0 0 0-.5 .8M105.3 200.7a.8 .8 0 0 0-1-.3 .8 .8 0 0 0-.5 .8M106.8 205.3h14.4M106.8 205.4h14.4M106.8 204.1h14.4M106.8 204v.1M106.8 205.3v.1M106.8 204h14.4M106.8 203.3v.7M107 201.9a1.46 1.46 0 0 1-.2 1.4"/>
<path d="M110.3 200.6l.6 .4M110.9 201a3.4 3.4 0 0 1-4.1 2.3M110.9 201h10.3M121.2 201v3M121.2 201h3M121.2 204v.1M121.2 205.3v.1M124.2 201a2.95 2.95 0 0 1-3 3M124.2 201h.1M124.3 201a3.1 3.1 0 0 1-3.1 3.1M125.6 201a4.3 4.3 0 0 1-4.4 4.3M125.6 201h.1"/>
<path d="M125.7 201a4.4 4.4 0 0 1-4.5 4.4M164 216.8v2.4l.4 1.3 .6 .9 .3 .5 3.2 1.7a1.78 1.78 0 0 0 1.4-1.2M164 216.8l2.2 1.2M165.4 215.3a1.52 1.52 0 0 0-1.4 1.5M165.4 215.3l3.3 1.9M165.4 215.3l3.4 2M165.4 215.3h.1M165.5 215.1l4.6 2.6M165.5 215.1l-.1 .2M165.5 215.1l-.7 .4M166.2 218a1.34 1.34 0 0 1 1.7 1M166.2 218a1.92 1.92 0 0 0 .8 2.8 .82 .82 0 0 0 1-.2 .82 .82 0 0 0 .1-.9l-.2-.7"/>
<path d="M166.6 215.7l2.2-1.2a3.9 3.9 0 0 1 3.1 1.6l.4 .5 .5 1.1M167.5 214.6a1.02 1.02 0 0 1 .6-1 1.02 1.02 0 0 1 1.2 .3 9 9 0 0 1 4.2 3.9l.1 .4M167.5 214.6l-.1 .7M167.5 214.6l.5 .3M167.9 219l2.1 1.2M168.7 217.2l.8 1.2 .5 1.5M168.7 217.2l.1 .1M168.8 217.3a3.3 3.3 0 0 1 2.6 1.8M170 219.9v.3M170.7 212.4l.8-.3 1 .1-1 .4M171.4 219.1l-.1 2.5M171.4 219.1l-1.4 .8"/>
<path d="M171.5 212.6l1 .6M171.5 212.6l-.5-.2-.9 .1-2.1 1.1M172.5 213.2a7.3 7.3 0 0 1 2.7 4.5M172.8 217.7l.2 1.1M172.8 219.6l-.3 .5-1.1 .7M172.8 217.7l.8 .5M172.8 219.6l.8 .5M173 218.8l-.2 .8M173 218.8l.8 .4M173.1 211.7l.8-.4 .8 .1-1.1 .4-1-.1-1.4 .4M173.6 212.8a7 7 0 0 1 2.4 4.2M173.6 212.8l-1.1 .4"/>
<path d="M173.6 212.8v1.5M173.6 218.2l.2 1M173.8 219.2l-.2 .9M174.8 216.3l1.2 .7M175.2 217.7v1.3M175.2 219l-.3 .8-.5 .5-1.9 1.1M175.2 219l.8-.8-.2 .7a1.27 1.27 0 0 1-.9 .8M175.4 211l.6-.4h.8l-1.1 .4h-.9l-1.2 .4M175.7 212.1l-1 .3a6.2 6.2 0 0 1 2.2 3.9l.9-.7M175.7 212.1a5.9 5.9 0 0 1 2.1 3.5M175.7 212.1v1.5M175.9 210.6l2-.6a2.98 2.98 0 0 1 2.8 2.2 2.37 2.37 0 0 1-.1 2.5l-1.5 1.4"/>
<path d="M176 217l-.8 .7M176.5 214.8l1.3 .8M176.7 218l.9-.6 .2-.6-.9 .7-.3 .8-1.2 1.1M177.8 212.6l.5 .8M177.8 211.2l-1 .4a6.2 6.2 0 0 1 1.8 3.2l.9-.7M177.8 211.2a5.3 5.3 0 0 1 1.7 2.9M177.8 212.6l-.1 .1M177.8 211.2v1.4M178.3 213.4l-.1 .1M178.3 213.4l1.2 .7M178.5 216.4l.7-.4 .3-.7-.9 .8-.4 .8-.9 .8M170 220.2l-.1 2.2"/>
<path d="M171.3 221.6a2.68 2.68 0 0 1-1.3 1.3l-.9 .5M171.3 221.6l-1.4 .8M173.6 220.1a2.78 2.78 0 0 1-2.4 1.7"/>
<circle cx="138.7" cy="50.8" r="1.59"/>
<circle cx="150.7" cy="71.7" r="1.5"/>
<circle cx="150.8" cy="71.7" r="1.61"/>
<circle cx="35.8" cy="121.3" r="2.74"/>
<circle cx="35.8" cy="121.3" r="1.6"/>
<circle cx="40.9" cy="177.8" r="2.13"/>
<circle cx="119.8" cy="178.1" r="1.6"/>
<circle cx="53" cy="182.8" r="2.13"/>
<circle cx="53" cy="198.8" r="2.12"/>
<circle cx="107.7" cy="199" r="1.59"/>
</g>
<g font-size="8.1">
<text x="25.2" y="8">4</text>
<text x="77.7" y="8">3</text>
<text x="127.7" y="8">2</text>
<text x="180.2" y="8">1</text>
<text x="3" y="30.4">F</text>
<text x="203" y="30.4">F</text>
<text x="2.8" y="79.6">E</text>
<text x="202.8" y="79.6">E</text>
<text x="2" y="129.6">D</text>
<text x="202" y="129.6">D</text>
<text x="1.7" y="179.6">C</text>
<text x="201.7" y="179.6">C</text>
<text x="2.7" y="229.6">B</text>
<text x="202.7" y="229.6">B</text>
<text x="2" y="278.9">A</text>
<text x="202" y="278.9">A</text>
<text x="25.2" y="295">4</text>
<text x="77.7" y="295">3</text>
<text x="127.7" y="295">2</text>
<text x="180.2" y="295">1</text>
</g>
<g font-size="4.2" fill="#808080">
<text x="57.2" y="24.7">26.49</text>
<text x="123" y="39.6">3.20</text>
<text x="160.5" y="39.6">1.50</text>
<text x="117" y="46.6">R2.75</text>
<text x="34.2" y="54.3">9.00</text>
<text x="82.7" y="54.3">24.41 36.49</text>
<text x="169.1" y="58">48.49</text>
<text x="116.9" y="60.3">5.00</text>
<text x="42.8" y="86.7">5.47</text>
<text x="140.1" y="86.9">24.90</text>
<text x="57.2" y="97.9">14.41</text>
<text x="76.1" y="110.2">10.00</text>
<text x="57.4" y="121.9">14.00</text>
<text x="129.4" y="122.2">14.00</text>
<text x="185" y="121.7">14.00</text>
<text x="158.9" y="135.8">26.49</text>
<text x="28" y="161.9">7.00</text>
<text x="108.5" y="159.3">34.50</text>
<text x="185.4" y="158">R4.50</text>
<text x="108.5" y="164.1">30.50</text>
<text x="108.5" y="168">26.49</text>
<text x="186.2" y="165.3">R1.60</text>
<text x="16.2" y="170.4">4.25</text>
<text x="138.8" y="172.9">3.20</text>
<text x="162.6" y="181.9">6.80</text>
<text x="62.8" y="190">16.00</text>
<text x="79.8" y="190">36.49</text>
<text x="108.5" y="189">14.41</text>
<text x="133.7" y="189.6">20.91</text>
<text x="12.3" y="192.2">3.00</text>
<text x="188.4" y="201.4">17.32</text>
<text x="145.2" y="209">5.47</text>
<text x="187.2" y="208.9">TRUE R2.74</text>
<text x="19.4" y="212.1">8.00</text>
<text x="72.6" y="213">4.25</text>
<text x="94.9" y="211.4">3.20</text>
<text x="108.5" y="214.3">12.07</text>
<text x="190.3" y="219.4">1.50</text>
</g>
<g font-size="4.2">
<text x="82.7" y="90.1">Top View</text>
<text x="167.5" y="90.5">Bottom View</text>
<text x="90.2" y="137">Side view</text>
<text x="32.4" y="138.5">Front view</text>
<text x="172.3" y="143">Rear view</text>
<text x="38" y="221.4">Top part</text>
<text x="105.2" y="221.4">Bottom part</text>
<text x="160.7" y="227.8">Wire strain relief</text>
<text x="94.2" y="285.6">7g</text>
</g>
<g font-size="3.9">
<text x="132.8" y="243.2">EN2160 - Electronic Design Realization</text>
<text x="190.9" y="275.5">A4</text>
</g>
<text font-size="3.5" x="139.8" y="255.3">Data Acquisition Device</text>
<text font-size="3.2" x="94.2" y="277.9">ABS</text>
<text font-size="2.5" x="190.8" y="236.1">No. 2</text>
<text font-size="2.1" x="146" y="275.1">EN2160VA13SW01</text>
<g font-size="2">
<text x="20.6" y="234.6">UNLESS OTHERWISE SPECIFIED:</text>
<text x="20.6" y="237.1">DIMENSIONS ARE IN MILLIMETERS</text>
<text x="20.6" y="239.6">SURFACE FINISH:</text>
<text x="54.4" y="234.6">FINISH:</text>
<text x="101.3" y="234.5">DEBURR AND</text>
<text x="101.3" y="237">BREAK SHARP</text>
<text x="101.3" y="239.5">EDGES</text>
<text x="132.6" y="236">DO NOT SCALE DRAWING</text>
<text x="173.3" y="236.2">REVISION</text>
<text x="20.6" y="242.1">TOLERANCES:</text>
<text x="22.2" y="244.6">LINEAR: ±0.01 mm</text>
<text x="22.2" y="247.1">ANGULAR: ±0.01°</text>
<text x="34.3" y="252">NAME</text>
<text x="50" y="251.9">SIGNATURE</text>
<text x="67.2" y="251.9">DATE</text>
<text x="120.1" y="251.9">TITLE:</text>
<text x="20.6" y="256.1">DRAWN</text>
<text x="30.4" y="256.1">Madugalle S B</text>
<text x="20.9" y="260.3">CHK'D</text>
<text x="29.8" y="260.3">Wijesinghe C D</text>
<text x="20.4" y="264.4">APPV'D</text>
<text x="21.1" y="268.8">MFG</text>
<text x="29.3" y="268.8">3DEXPERIENCE®</text>
<text x="21.5" y="273">Q.A</text>
<text x="36.7" y="273">-</text>
<text x="75.6" y="272.5">MATERIAL:</text>
<text x="120" y="272.5">DWG NO.</text>
<text x="75.6" y="285.5">WEIGHT:</text>
<text x="120.1" y="285.6">SCALE:1:1</text>
<text x="164.5" y="285.6">SHEET 1 OF 1</text>
</g>
<g font-size="1.8">
<text x="65" y="255.3">28/03/2024</text>
<text x="64.8" y="259.6">01/05/2024</text>
</g>
</svg>
